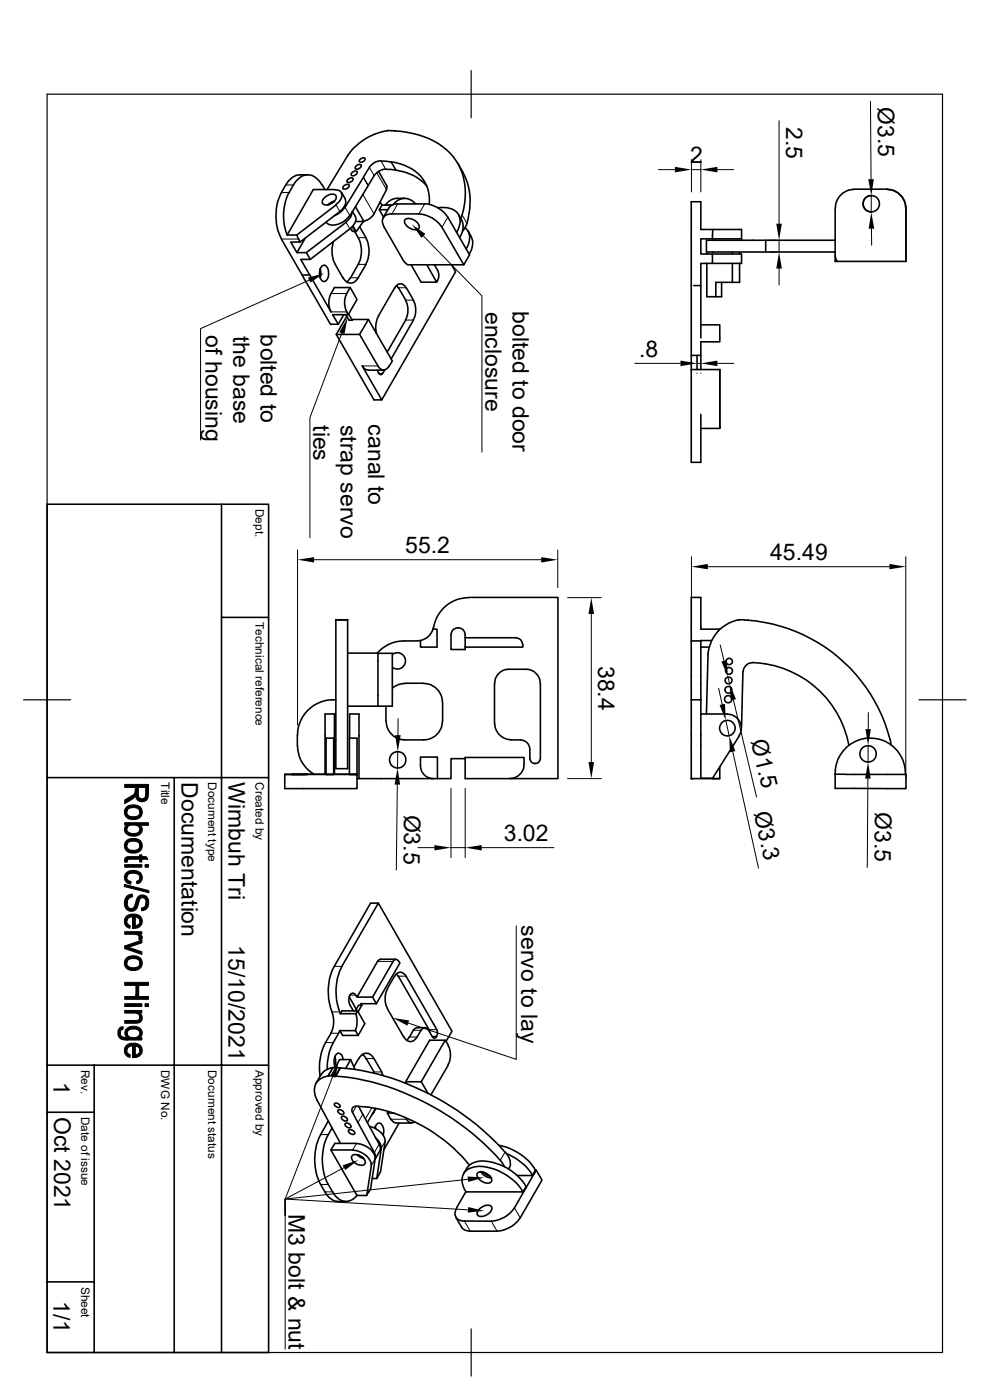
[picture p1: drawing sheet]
<svg xmlns="http://www.w3.org/2000/svg" width="210mm" height="297mm" viewBox="0 0 210 297" stroke-linecap="round" stroke-linejoin="round" font-family="sans-serif">
<g fill="none" stroke="#000" stroke-width=".34">
<path d="M60.6 39.2l-.9 1.7M62.2 39.3a3.4 3.4 0 0 1 4.1-2l1.3 .9 .7 1.1M62.2 39.2l-.9 1.7M65.3 37.1a4.6 4.6 0 0 0-3.3 .5l-.7 .8-.7 .9M68.4 39.2l.5 1M72.9 39.5l.6-.4 .5 .1a.78 .78 0 0 1-.3 .8 .78 .78 0 0 1-.8 .1l-.2-.3zM73.7 38.1l.7-.4 .4 .1a.71 .71 0 0 1-.1 .7 .71 .71 0 0 1-.8 .2h-.2a.34 .34 0 0 1 0-.6zM73.8 32.9h.1M73.8 32.9l-4.4 7.3M74.6 36.7l.7-.4h.3a.71 .71 0 0 1-.1 .8 .71 .71 0 0 1-.7 .2h-.2a.34 .34 0 0 1 0-.6zM75.5 35.3l.6-.4h.4a.71 .71 0 0 1-.1 .8 .71 .71 0 0 1-.8 .2h-.1a.34 .34 0 0 1 0-.6zM76.4 33.8l.6-.3 .4 .1a.73 .73 0 0 1-.4 .7 .73 .73 0 0 1-.8-.1z"/>
<path d="M78.4 35.5l-5.2 8.5M80.3 36.4l1.7 3M80.8 34.2l2.2 .2M80.8 34.1a3.1 3.1 0 0 0-2.4 1.4M82 39.4v.8M82.3 27.7a12.5 12.5 0 0 0-8.5 5.2M82.3 27.7h1.4M83.7 27.7v.1a16.7 16.7 0 0 1 12.4 5.4 13.5 13.5 0 0 1 1.6 13.1M83.7 27.7v.1M84 36.1a9.9 9.9 0 0 1 6.6 3.4M84 36.1a4.6 4.6 0 0 0-3.9 .4l-.7 .8-5.1 8.5M84 36.1l-1-1.8a8.7 8.7 0 0 1 7.9 6.6l.2 2.4"/>
<path d="M97.2 34.7a14.1 14.1 0 0 1 1.5 13.5l-.5 .8M59.7 50.7l10.4 18.1h1.7M59.7 40.8a10.9 10.9 0 0 0 0 9.9M61.3 40.8a10.9 10.9 0 0 0-.4 9M63 49.9l.4 .9M63.3 50.7l.4 .7h-2l1.3 2.2h2l.8 1.4h-2l1.9 3.3M64.5 58.3h1.2M64.8 50.5l-1.8 3.1M65.7 58.3l4.5 7.9a4.3 4.3 0 0 1 0-3.9l.8-1.3h3.3M67.9 57l.2 .7-.2 1.3M68.3 56.4a.75 .75 0 0 1 1.2 .5 2.03 2.03 0 0 1-.8 2.8 2.04 2.04 0 0 1-.5-3.1zM68.7 42.1a2.1 2.1 0 0 1 2.4-.7l.2 .1a1.88 1.88 0 0 1-1.9 2 .78 .78 0 0 1-1-.3 .78 .78 0 0 1 .3-1.1z"/>
<path d="M69.2 47.1v.1M70.7 51.2a6.2 6.2 0 0 0 .4 4.8M70.8 42.8l-1 .6M71 42.7l-.8 .3-.7 .5M71.1 40.3a1.26 1.26 0 0 1 1.3 .6 1.26 1.26 0 0 1-.2 1.5l-1 1M71.1 40.2h-4.6l-5.6 9.7M71.1 56.1l1.6 2.8M71.3 43.5l-8.4 6.4h-2M72.5 40.9l.8 1.3M72.8 58.9a1.68 1.68 0 0 0 1.6 1.2 1.68 1.68 0 0 0 1.6-1.2M73.2 44l-1 1-1.3 .8M73.2 42.3a2.3 2.3 0 0 1-1.1 2.6l-8.4 6.5"/>
<path d="M73.4 47.2l-8.4 6.4M74.2 45.7a4.1 4.1 0 0 1-4.6 1.8l-.4-.3M74.2 48.6l-8.4 6.4M74.3 58.9l-.8 .9M74.3 48.5l.4 .5 .6 .1M74.7 45a2.63 2.63 0 0 1-1.3 2.1M74.8 44.9a2.16 2.16 0 0 1 .7 1.9l-.4 .7-.9 1M74.9 48l.7 1.1h-.3M75.3 49.1a6.6 6.6 0 0 1 1.3 5.2l-.2 .9-.4 .8M75.4 43.9l1.8 3.1h-1.8M76 56.1l-1.6 2.8M76.3 48.1l1.3 2.3"/>
<path d="M77.1 47l-1.5 2.1M77.6 50.5a6.1 6.1 0 0 1 0 5.5M77.6 56.1l-1.6 2.8M80.5 44.5h1.8M80.6 42.9l.1 .2M80.8 43.1l.3 .4M81.7 43.5h-.1M82 40.2l-2.7 5.2a3.6 3.6 0 0 1-2.1 1.5M82.5 44.1l-1.2 2.1M82.5 44.1l.4-.5 1-.3h6.2a6.2 6.2 0 0 1 4.9 2.8l4.6 8-1.2 2.1-4.6-8a6.2 6.2 0 0 0-4.9-2.8M83.1 43.5h-2.1l-.5 1 .9 1.6M85.6 55.3l.9 .9h11.9"/>
<path d="M85.9 42.1a3.9 3.9 0 0 0-4.2 1.4M85.9 46.7a2.06 2.06 0 0 1 3 1 .72 .72 0 0 1-.1 .9 .72 .72 0 0 1-.9 .1 2.05 2.05 0 0 1-2-2zM87.2 56.2l2.1 3.7h3.3M88.2 43.3a2.92 2.92 0 0 0-4.8 .1M88.9 45.4h-5.8a1.72 1.72 0 0 0-1.8 .8 1.72 1.72 0 0 0 .2 2l4.1 7M90.6 56.2l2 3.7a2.31 2.31 0 0 0 .2-2.5l-.6-1.2M92.8 44.1a4.2 4.2 0 0 1 4.5 1.6l.2 .4a4.1 4.1 0 0 1-.6 3.2M95.8 56.2l.8 1.5-15.6 27.1-4.2-7.2M97.3 45.6l.7 1.1M97.9 46.7a3.9 3.9 0 0 1-.4 3.8M98.7 48.3a3.3 3.3 0 0 1 .2 4.5M99.3 49l.6 1.2"/>
<path d="M99.9 50.2a3.9 3.9 0 0 1-.4 3.8M149.9 55.9v7h1.9v-3h3.6v-4M149.9 53.5v.4M151.1 50.7h6.2v-2h-8.6v-5.9h-2.1v32.6h2.1M151.1 53.9h6.2v2h-6.2M151.2 48.7l-.1 2h-2.4v3.2h2.4v2h-2.4v4.7h-1.5M153.1 59.9v3h-1.3M155.4 53.5v.4M156.9 55.9v4h-1.5M156.9 53.5v.4M162.4 51h-12.5v2.5h27.3M177.2 54.4v1.1h.4"/>
<path d="M177.2 51h-14.8v2.5M181.2 40.2a4 4 0 0 0-4 4v9.9l.1 .7 .3 .7M181.2 40.1h7M184.8 41.5a1.74 1.74 0 0 0-1.7 1.7 1.74 1.74 0 0 0 1.7 1.8M188.2 40.2a4 4 0 0 1 4 4M192.2 44.2v11.3h-14.6M72.9 66.8l-1.1 2-1.2-2h3.3a4.4 4.4 0 0 1-.3-4.5l.7-1.3 1.4 2.5-1.8 3.3M73.4 66.8l.6 1.1h.7M73.6 67.1l-2.3 3.9 8 13.8h1.7M74 66.6l.7 1.3 .1-.1h3.3l-1.8 3.2h-5M76.3 71l3.9 6.6M76.9 77.6l.5 .7 .7 .2"/>
<path d="M78.1 78.5h3.3M78.1 67.8l5.1 8.8-.6 1M80.1 78.5l.2 .5M80.2 77.6a1.23 1.23 0 0 0 1.2 .9 1.23 1.23 0 0 0 1.1-.9M80.3 79.1v.1M80.3 67.1a5.2 5.2 0 0 0-.5 3.6M80.4 79.2l.4 .3 .4-.3M81.6 78.5l-.4 .7M83.7 61l-3.4 6.1M83.8 61.1a1.23 1.23 0 0 1 1.2-.9 1.23 1.23 0 0 1 1.1 .9M84.1 60.5l.4 .6M84.5 61l1.6 2.7"/>
<path d="M86 63.7a4.5 4.5 0 0 1 0 4.2M86.1 67.9l-4 6.8M86.2 61l1.5 2.7M87.7 63.7a4.5 4.5 0 0 1 0 4.2M87.7 67.9l-4.7 8.3M146.6 76.9v1.5M146.6 75.4v1.5M146.6 78.4v19.7h2.1v-10.2M146.6 76.9h.1M146.6 78.4h6.1M147.9 75.4v3M148.7 60.6v11.1"/>
<path d="M148.7 68.9h4v3.6h-4v5.9M152.7 78.4v12.5h-4M152.7 78.4v12.2M10 107h47v179.9h-47zM47 107v179.9M47 131h10M71.2 131.5h2.5zM71.2 131.5h2.5v31.6h-2.5zM73.7 138.6h6.5v11.2M80.2 138.6h3zM83.2 138.6v11.2h-9.5M83.3 138.8a1.73 1.73 0 0 1 2.3 .2 1.73 1.73 0 0 1 0 2.4 1.73 1.73 0 0 1-2.3 .2"/>
<path d="M88.5 136a11.9 11.9 0 0 0-5.9 .7 7.5 7.5 0 0 0-2.6 1.9M91.9 133.5h.8v3.8h-3.5v-1.4M91.9 133a3.5 3.5 0 0 1-3.4 2.9M96.1 133.6a1.53 1.53 0 0 1 1.6-.3 1.53 1.53 0 0 1 1 1.4v3.1h-3v-3.1zM98.7 135.3h10.7a1.6 1.6 0 0 1 1.5 2h-12.2M99.4 126.7h19v38.5h-19.7v-4.5h12.5a4.6 4.6 0 0 1-.6 3.2l-.7 .7a2.66 2.66 0 0 1-1.7 .5M99.4 126.8a7.6 7.6 0 0 0-7.4 6.3M146.6 136v12.5M146.6 136h2.1M148.7 137.3h1.8M148.7 136v12.5M150.2 138.8h.1"/>
<path d="M150.2 138.8l-.3 12.7M151 135.9l-2.3 .1M152.7 133.5h-4v-6.8h-2.1v9.3M157.9 131.5a7.8 7.8 0 0 0-7.7 7.3M157.9 131.5a33.7 33.7 0 0 1 31.1 26.2v.3M158.6 131.5h.1M63.1 156v2.2M63.1 158.2a6.9 6.9 0 0 0 3.5 6.1M69.2 156.6h1.6v7.7h-1.6zM71.2 148.5a7.6 7.6 0 0 0-8.1 7.5M74.1 156.6v7.7M74.1 156.6h1.6v7.7"/>
<path d="M74.2 156.6v-5.1h2v13.7M81.9 149.8v3.2M85.9 145l-1.4 .2-1.2 .8M85.9 144.9h4M89.9 145a4 4 0 0 1 4 4v4a4.1 4.1 0 0 1-4 4h-4a4 4 0 0 1-4-4M104.9 144.9v8.6M104.9 153.5a3.5 3.5 0 0 0 3.5 3.4M108.4 157h2a2.02 2.02 0 0 1 2 2v2M114.6 144.9a3 3 0 0 0-3-2.9h-3.7a3 3 0 0 0-3 2.9M114.6 144.9v16.1M146.6 148.5v16.7h6.1M146.6 148.5h2.1"/>
<path d="M148.7 151.5h5.6M148.7 148.5v16.6h2.5l5.6-9M154.3 151.5a2.96 2.96 0 0 1 2.5 4.5M157.6 142.5l-.3 11.8M159.7 140.5a21.6 21.6 0 0 1 20.4 17.6M159.7 140.6a2.02 2.02 0 0 0-2.1 1.9M10 165h47M37 165v121.9M61.8 164.3h3.4zM64.4 164.3h4.8M69 164.3v-12.8h2v12.8M69.2 164.3h1.6"/>
<path d="M70.8 164.3h3.3M74.1 164.3h1.6h-15.3v3M74.1 164.3h1.6v3h-15.2M75.7 165.2h17.1M91.9 165.2a2.75 2.75 0 0 1-2.7-2.8v-1.8h3.6v4.6M98.7 161h-3v4.2h-2.9M112.4 161a1.08 1.08 0 0 0 1.1 1 1.08 1.08 0 0 0 1.1-1M152.7 162.6v2.6l-1.5-.1M177.2 164.3h15v3h-15zM177.2 164.3a7.5 7.5 0 0 1 7.4-7.7 7.5 7.5 0 0 1 7.5 7.7M80.3 191.6h-1.7l-7.7 13.4a11.7 11.7 0 0 0-.5 9.7M70.2 219.2l-1.2 2"/>
<path d="M70.4 214.7a5.4 5.4 0 0 1-.2 4.5M71.8 219.2l-1.1 2M72.1 218.7l-.3 .5M72.1 218.7h3.3l.6 1M72.5 205l7.8-13.4 15.6 27.2-1.3 2.1M72.6 205a12.3 12.3 0 0 0-.4 10.1M74.1 211.5l1.5 2.7M74.3 211.1a.63 .63 0 0 1 .5-.4 .63 .63 0 0 1 .6 .4M74.3 211.1h.1M74.3 211.1a2.33 2.33 0 0 0 0 2.1l.7 1.3M75.5 215.1a5.6 5.6 0 0 1-.1 3.6M75.7 211.5h3.3l.8 1.4h-3.3l.3 .4"/>
<path d="M75.9 214.5h-3.4l-.3 .6h3.3l.4-.6 1.5 2.7-1.4 2.5h-3.3l-.6-1M76.8 213.3l-.9 1.4M76.8 213.3h-.7l-.7 1.2M80.7 203.5l-.6 .5-4.4 7.5-.2-.4M80.7 203.5h3.3M82.2 214l3.4 6M82.2 209.8a4.5 4.5 0 0 0 0 4.2M83.7 207.1l-1.5 2.6M83.7 207.1a1.23 1.23 0 0 1 1.2-.9 1.23 1.23 0 0 1 1.2 .9M84.1 206.6l.4 .5M84.5 207.1l6.6 11.5 .1 .4M84.6 204a.63 .63 0 0 0-.6-.5 .63 .63 0 0 0-.6 .5l-4.4 7.5"/>
<path d="M84.6 204l.2 .3-5 8.6M86.1 207.1l6.5 11.3 .2 .5-.2 .9M86.8 220l-.6 .7M87.7 218.6l-.8 1.4M89.3 218.6a5 5 0 0 1-1.6 2.2 1.45 1.45 0 0 1-2-.8M89.3 218.6a.84 .84 0 0 1 .8-.6 .84 .84 0 0 1 .8 .6M90.1 218l-1.8 .1-.6 .5M90.9 218.6l.8 1.4M91.8 220l.4 .3 .3-.3M92.7 219.8l-.1 .2M10 236h10M10 226h47"/>
<path d="M20 226v60.9M67.3 233.4h.1M67.3 233.4l4.9 9.2M69 221.2a11.7 11.7 0 0 0-1.1 7.1M69.6 237.8a17.5 17.5 0 0 0-2.4 4.9 11.7 11.7 0 0 0 3 11.6l.8 .5 .8 .1M69.7 228.3a3.1 3.1 0 0 0-2.7 4.6l.3 .5M69.7 228.2l1.5 .1M70.4 239.3a11.9 11.9 0 0 0 1.3 15 2.66 2.66 0 0 0 4-.7M70.6 226.5l-1 .3a3 3 0 0 0-1.5 1.2l-1 1.8M70.6 226.5h1.6M70.6 226.5l-1 1.7M70.7 221.2a11.1 11.1 0 0 0-1.3 5.7"/>
<path d="M71 234.1a.8 .8 0 0 1 1.1 .7 .8 .8 0 0 1-1.1-.7zM71 224.2l.2 .6-.2 1.4M71.1 226.5l1-1.7h2.3l.9 2.1M71.2 228.3h.1M71.2 228.3a53.4 53.4 0 0 1 29 12.1l3.7 3.4 2.2 2.3M71.7 235.6a.82 .82 0 0 1 1.2 .7 .82 .82 0 0 1-1.2-.7zM72.2 226.5l-1 1.8M72.2 226.6a53.4 53.4 0 0 1 29 12.1l4.8 4.5a7 7 0 0 1 2.2 3 2.03 2.03 0 0 1-.3 1.8M72.6 236.9a.91 .91 0 0 1 1.1 .8 .82 .82 0 0 1-1.3-.7zM72.8 224.8a.97 .97 0 0 0-.3-1.1 .97 .97 0 0 0-1.1-.1 2.53 2.53 0 0 0-.2 2.8M73.3 238.3a.91 .91 0 0 1 1.2 .8 .82 .82 0 0 1-1.3-.7zM73.9 239.8a.93 .93 0 0 1 1.4 .7 .93 .93 0 0 1-1.4-.7z"/>
<path d="M74.4 224.8l-1 1.8M76 234.7l4.4 8M76.1 224.6l-1 1.7M76.1 224.6a1.68 1.68 0 0 1 1.6-1.2 1.68 1.68 0 0 1 1.6 1.2l1.7 2.8M76.9 223.7l.6 .6 1.8 3.1M78.4 239a3.9 3.9 0 0 1 3.3 3.1M79.3 227.5l.1 .2M79.3 235.9l-.4 .6M79.5 239.3l.1-.3a.79 .79 0 0 1 .8-.7 .79 .79 0 0 1 .8 .6l.2 .7-.1 1.2M79.6 239l.1 .4M79.7 235.1l-1.8 3.1M79.8 235.2l-.5 .7"/>
<path d="M80.9 227.5l.4 .7M82.2 236.1h1.4M82.4 235.8l-.2 .3 .7 1.3M82.9 237.4l.7 .7 .4 .1 3.3 .1M84.7 238.3l-3.3 5.6M86 237.1l.2 .3M86.1 229.5h3.3l1.4 2.4M86.2 237.4a1.09 1.09 0 0 0 1.8 .6M94.4 220.7h-3.3l-5 8.8v.3M95 221.7a4.5 4.5 0 0 1 0 4.2M95.1 221.7l-.7-1-5 8.8M95.1 226l-3.7 6.2"/>
<path d="M70.2 244h4.6M71.8 254.9h1.6M74.6 245.3a1.85 1.85 0 0 1 2.6 .6 .76 .76 0 0 1 .2 1 .76 .76 0 0 1-.9 .3 1.87 1.87 0 0 1-1.9-1.9zM74.8 244a4.3 4.3 0 0 1 3.9 2.9v.3M75.6 242.6a4.3 4.3 0 0 1 4 2.9l-1 6.8-.3 .6M75.6 242.6h-4.6l-.8 1.4 5.5 9.6h2.1l1-6.4M75.8 244.9l.6 .6 .8 .3M76.1 245l.9 .5M78.2 252.8l-.4 .8M79.5 245.9l.2-.4-.2-.7-4.7-8.7a.86 .86 0 0 1 0-1 .86 .86 0 0 1 .9-.4 34.1 34.1 0 0 1 23.8 12.4M79.7 241.4a2.75 2.75 0 0 1 1.2 2.1l-1 6.5M80.4 242.8l.2 .5v.7l-1 1.9"/>
<path d="M81.7 242.1l-1 6.5-.8 1.4h-.9M96.7 258.2l1.4 2.4 .8 .5 .8 .1M96.9 256.2a1.72 1.72 0 0 0-.2 2 1.72 1.72 0 0 0 1.9 .8M98.3 249a4.3 4.3 0 0 1 5.3-2.6 11.5 11.5 0 0 1 8 5.3M98.5 259l5.7 .1M98.8 252.9a3.3 3.3 0 0 1 .2-4.6 5.6 5.6 0 0 1 5-.5 11.6 11.6 0 0 1 6.9 5.1M101.4 248.8a2.24 2.24 0 0 1 2.9 1.7 1.31 1.31 0 0 1-2 .2 1.28 1.28 0 0 1-.9-1.9zM101.7 256.5a1.96 1.96 0 0 1 2.6-.5 2.09 2.09 0 0 1-2.4 2.1 .82 .82 0 0 1-.7-.7 .82 .82 0 0 1 .5-.9zM101.9 248.5a2.73 2.73 0 0 0 2.4 1.4M102.4 248.6l.7 .6 1 .4M105.8 243a11.6 11.6 0 0 1 7.8 5.2l-.6 1.2a11.6 11.6 0 0 0-5.6-4.7M106.1 246.2l.9 1.3"/>
<path d="M109.7 249.4h3.3l.7-1.2-4.6 8a6.2 6.2 0 0 1-4.8 2.8M111.6 251.8l-.6 1.1h-12.2l-1.9 3.3M113.7 248.2l1.3 2.2-4.6 8a6.2 6.2 0 0 1-4.9 2.8M10 271.9h10M99.7 261.2h5.8"/>
<circle cx="184.8" cy="43.2" r="1.74"/>
<circle cx="154.3" cy="154.5" r="1.64"/>
<circle cx="154.5" cy="148.3" r=".77"/>
<circle cx="154.5" cy="146.3" r=".73"/>
<circle cx="154.6" cy="144.3" r=".73"/>
<circle cx="154.6" cy="142.3" r=".73"/>
<circle cx="154.7" cy="140.3" r=".68"/>
<circle cx="184.1" cy="159.9" r="1.74"/>
<circle cx="84.4" cy="161.2" r="1.74"/>
</g>
<g fill="#000">
<circle cx="77.1" cy="37.6" r=".17"/>
<circle cx="78.1" cy="39.4" r=".17"/>
<circle cx="157.6" cy="145.5" r=".17"/>
<circle cx="76" cy="238.2" r=".17"/>
<circle cx="77" cy="236.4" r=".17"/>
</g>
<g fill="none" stroke="#000" stroke-width=".21">
<path d="M60.6 39.2h1.6M77.1 37.6l1 1.8-1-1.8M78.4 35.5l1 1.8M79.9 36.7l2.1 3.5M80.8 34.1l1 1.8M139.7 36h3.5M146.7 33.9v6.8M146.7 36h2M148.7 33.9v6.8M152.2 36h3.5M165.3 25.6v21.9M184.7 21.5l.1 16.5"/>
<path d="M59.7 40.9h1.6M59.7 50.7h3.6M64.1 58.3h.4M65.6 59.4l-23.1 10.3v23.6M71.3 43.5l.8 1.4M73.2 44l1.1 1.8M73.4 47.2l.8 1.4M74.4 58.9h1.6M74.7 48.2l.6 .9M76 50.4h1.6M76 56.1h1.6M77 41.2l2.3 4.2"/>
<path d="M81.7 43.5h1.5M84.4 43.3l-1.3 2.1M89.8 50.1l12.4 12.7v33.1M90.1 43.3l-1.2 2.1M95 46.1l-1.2 2.1M98 45.6l1.1 1.8M163.2 51h1.6M163.2 53.5h1.6M165.3 51v2.5M165.3 57v3.5M184.8 41.5v3.5M184.9 48.5v3.5"/>
<path d="M70.2 66.2h3.3M70.2 62.3h3.3M72.5 70.7l-6.8 17.9v25.5M76.8 77.6h3.4M80.3 79.2h.9M84.5 61h1.7M86.1 63.7h1.6M86.1 67.9h1.6M134.7 77.1h9.7M147.9 79.1v.1M147.9 77.1h.8M148.7 79.1v.1"/>
<path d="M152.2 77.1h3.5M63.1 116.7v37.1M66.6 118.7h48.2M118.3 116.7v8M146.7 118.1v28.2M192.2 118.1v47.1M120.4 126.8h7.2M125.4 130.3v31.4M150.2 120.2h38.5M152.8 136.8l.8 3.4M84.4 159.5l-.1 3.4M84.5 152.4l-.1 3.6"/>
<path d="M152.4 146l.8 3.4M154 152.9l.7 3.2M154.4 143.6l.4 1.5M155.4 159.5l5.5 24.7M155.6 148.5l4.9 20.6M184.1 158.2v3.5M184.2 151.2v3.5M84.3 166.5l-.2 18.1M88.6 179.8h3.6M95.7 167.3v14.6M95.7 179.8h3M98.7 167.3v14.6"/>
<path d="M102.2 179.8h15.3M120.4 165.2h7.2M184.1 165.2l-.1 18.8M109.5 196.4v28.3l-22.9-7.7M70.2 219.2h1.6M70.4 214.7h1.7M70.9 205h1.6M74.3 211.1h1.2M80.1 204h3.3M84.5 207.1h1.6M87.7 218.6h1.6M91 218.4h1.7"/>
<path d="M91.7 219.8h1M69 221.2h1.7M70.6 228.4l-10.1 26v3.5M70.7 226.5l-1 1.7M71.6 226.5l-1 1.8M75.6 234.7l-.8 1.4M77 236.4l-1.1 1.8zM77.7 224.6h1.6M78.9 235l-1.4 2.4M79.2 235.9h.1M79.3 227.4h1.7M82.9 237.4h3.3"/>
<path d="M86.9 220h1.6M91.7 220h.9M68 240.7h1.6M68 251.3h1.6M68.9 252.9h1.7M72.9 247.7l-12.4 6.7v31.9M75.6 242.6l-.8 1.4M79.6 245.8l-.8 1.4M80.4 242.7l-1 1.8M81.7 242.1l-.8 1.4M98.5 259l1.2 2.2M99.3 250.2l-38.8 4.2v3.5"/>
<path d="M99.3 256.7l-38.8-2.3v3.5M104.2 259.1l1.3 2.1M107.1 244.4l-1 1.8M109.1 256.2l1.3 2.2"/>
</g>
<path d="M10 20h189.9v266.9h-189.9zM99.9 15v10M5 148.5h10M194.9 148.5h10M99.9 281.9v10" fill="none" stroke="#000" stroke-width=".25"/>
<g fill="#000" stroke="#000" stroke-width=".21">
<path d="M26.9 175v.9z" fill-rule="evenodd"/>
<path d="M26.5 169.7l1-.6a1.43 1.43 0 0 0 1.2-1.4v1.1l-.5 .6-1.7 1.1z" fill-rule="evenodd"/>
<path d="M26.9 171.2a2.62 2.62 0 0 1 2.8 0v1.1a1.54 1.54 0 0 0-2.6-.6l-.2 .6z" fill-rule="evenodd"/>
<path d="M26.9 178.3a2.51 2.51 0 0 1 2.8 0v1.2a1.46 1.46 0 0 0-2.2-.9l-.4 .3-.2 .6z" fill-rule="evenodd"/>
<path d="M26.8 171.3l.1-.1v1.1a1.51 1.51 0 0 0 2.4 .8l.3-.5 .1-1.4a1.6 1.6 0 0 1 .3 1.9 1.6 1.6 0 0 1-1.8 .8 1.56 1.56 0 0 1-1.6-.9 1.56 1.56 0 0 1 .2-1.7z" fill-rule="evenodd"/>
<path d="M26.5 175.4l.3-.3 .1 .8a1.59 1.59 0 0 0 2.8 .2v-1a1.31 1.31 0 0 1 .3 1.6 1.31 1.31 0 0 1-1.5 .7 1.61 1.61 0 0 1-2-1.8z" fill-rule="evenodd"/>
<path d="M26.8 178.4l.1-.1v1.2a1.56 1.56 0 0 0 2.5 .5l.3-.5v-1.2a1.6 1.6 0 0 1 .2 2 1.6 1.6 0 0 1-1.9 .7 1.54 1.54 0 0 1-1.5-.9 1.54 1.54 0 0 1 .3-1.7z" fill-rule="evenodd"/>
<path d="M29.3 167v1.3a.85 .85 0 0 0 .7 1.2 .85 .85 0 0 0 .9-1v1.4l-.7 .2-.9-.2z" fill-rule="evenodd"/>
<path d="M26.5 166.4h5v2l-.2 1.1-.4 .3v-2.8h-1.6v2.8l-.5-.8-.1-2h-2.2z" fill-rule="evenodd"/>
<path d="M26.5 174.5h5v.6h-1.8v.8a1.48 1.48 0 0 0-2.1-.8l-.7 .5v-.6h-.4z" fill-rule="evenodd"/>
<path d="M26.4 187.6l5.2 1.3v.5l-5.2-1.3z" fill-rule="evenodd"/>
<path d="M26.6 181.9l.4-.1v1.1l-.5 .1-.1-.6z" fill-rule="evenodd"/>
<path d="M26.8 194.4h.1l.1 1.5 .6 .5v.5a1.51 1.51 0 0 1-.8-2.5z" fill-rule="evenodd"/>
<path d="M26.6 185.3l.3-.2 .1 1.5 .8 .4-.1 .6a1.44 1.44 0 0 1-1.1-2.3z" fill-rule="evenodd"/>
<path d="M27 190.1l1.1-.4 .1 .5a1.3 1.3 0 0 0-1.2 1.4z" fill-rule="evenodd"/>
<path d="M26.9 194.4a2.51 2.51 0 0 1 2.8 0v1.1l-.2-.5-.3-.4-.6-.1v2.4l-.2 .1h-.3v-2.5l-.8 .2-.3 .4-.1 .4z" fill-rule="evenodd"/>
<path d="M29.7 186.2v1l-.7 .3v-.5l.1-.1a.74 .74 0 0 0 .6-.7z" fill-rule="evenodd"/>
<path d="M26.5 197.7h3.6v.5h-.6v.6a.98 .98 0 0 0-1.1-.6h-1.9z" fill-rule="evenodd"/>
<path d="M26.5 183.4h3.6v.6h-3.6z" fill-rule="evenodd"/>
<path d="M26.9 185.1a2.37 2.37 0 0 1 3.1 .4 1.48 1.48 0 0 1-.3 1.7v-1a1.47 1.47 0 0 0-2.1-.9l-.5 .4-.2 .5z" fill-rule="evenodd"/>
<path d="M28.6 194.5v1.9l.7-.2 .3-.3 .1-1.5a1.47 1.47 0 0 1 .4 1.6 1.47 1.47 0 0 1-1.5 .9z" fill-rule="evenodd"/>
<path d="M29.5 198.2l.3 .1a.67 .67 0 0 1 .2 1.1l-.6-.1z" fill-rule="evenodd"/>
<path d="M31 191.5v1.4l-.9 .3-.1-.6 .8-.4z" fill-rule="evenodd"/>
<path d="M27 181.8l2.6-.1v-.3h.5v.3h.9l.4 .6h-1.3v.6h-.5v-.6h-2.4l-.2 .3z" fill-rule="evenodd"/>
<path d="M30.8 183.4h.7v.6h-.7z" fill-rule="evenodd"/>
<path d="M27 190.1v1.5a.87 .87 0 0 0 .7 1.1 .87 .87 0 0 0 1-.8 1.93 1.93 0 0 1 1.5-2 1.69 1.69 0 0 1 1 2.7l-.2 .3v-1.4a.79 .79 0 0 0-.7-1 .79 .79 0 0 0-.8 .9 1.75 1.75 0 0 1-1.9 1.9 1.87 1.87 0 0 1-.8-3z" fill-rule="evenodd"/>
<path d="M25.6 217.9l.6-.1-.1 .6a.61 .61 0 0 0-.6 .8z" fill-rule="evenodd"/>
<path d="M29.6 214.9v.9z" fill-rule="evenodd"/>
<path d="M26.9 203.2a2.51 2.51 0 0 1 2.8 0v1.1a1.3 1.3 0 0 0-1.9-.9l-.7 .3-.2 .6z" fill-rule="evenodd"/>
<path d="M26.5 200.7l3.6 1.2v.6l-3.6-1.2z" fill-rule="evenodd"/>
<path d="M26.5 200.7l3.6-1.3v.6l-2.8 1z" fill-rule="evenodd"/>
<path d="M26.5 214.4h3.6v.5h-.5v.5l-.5-.4-.4-.1h-2.2z" fill-rule="evenodd"/>
<path d="M26.5 212.9h3.6v.6h-3.6z" fill-rule="evenodd"/>
<path d="M26.9 203.2v1.1a1.56 1.56 0 0 0 2.5 .6l.3-.5v-1.2a1.58 1.58 0 0 1 .3 1.9 1.58 1.58 0 0 1-1.8 .8 1.55 1.55 0 0 1-1.7-.9 1.55 1.55 0 0 1 .4-1.8z" fill-rule="evenodd"/>
<path d="M26.5 216.5h2.6a.6 .6 0 0 0 .5-.7l.1-.8a1.18 1.18 0 0 1 .4 1.4 1.18 1.18 0 0 1-1.4 .7h-2.2z" fill-rule="evenodd"/>
<path d="M26.8 218.3a2.1 2.1 0 0 1 3.3 .5v.7l-.4 .6v-.9a1.5 1.5 0 0 0-2.5-.5l-.2 .5v1.4v-.5a1.16 1.16 0 0 1-.2-1.8z" fill-rule="evenodd"/>
<path d="M26.5 211.4h2.3l.6-2.4v2.4h2.1v.6h-5z" fill-rule="evenodd"/>
<path d="M26.5 208.4h5v.6h-2.1l-.6 2.4v-2.4h-2.3z" fill-rule="evenodd"/>
<path d="M30.8 212.9h.7v.6h-.7z" fill-rule="evenodd"/>
<path d="M25.3 218.2l.2-.2v1.2a1.08 1.08 0 0 0 1.5 .9v.5a1.58 1.58 0 0 1-1.8-.6 1.58 1.58 0 0 1 .1-1.8z" fill-rule="evenodd"/>
<path d="M26.8 221.7l.1 1.4 .2 .4 .5 .3v.6a1.57 1.57 0 0 1-.8-2.7z" fill-rule="evenodd"/>
<path d="M29.7 219.2v.9z" fill-rule="evenodd"/>
<path d="M26.9 221.7a2.51 2.51 0 0 1 2.8 0v1.1l-.4-.7-.7-.2v2.5h-.5v-2.5l-.8 .3-.4 .7z" fill-rule="evenodd"/>
<path d="M27 219.2a1.5 1.5 0 0 0 2.4 .6l.3-.5v.8h.4v.5h-3.1z" fill-rule="evenodd"/>
<path d="M28.6 221.9v1.9h.2l.5-.2 .3-.4 .1-1.5a1.5 1.5 0 0 1 .4 1.7 1.5 1.5 0 0 1-1.5 1z" fill-rule="evenodd"/>
</g>
<g fill="#000">
<path d="M143.2 35.4l3.5 .6-3.5 .6zM148.7 36l3.5-.6v1.2zM184.2 38h1.2l-.6 3.5zM65.3 58.9l3.4-.9-2.9 1.9zM87.4 47.6l2.9 2.1-.9 .8zM165.3 53.5l.6 3.5h-1.2zM164.7 47.5h1.2l-.6 3.5zM184.8 45l.7 3.5h-1.2zM73.7 67.4l-.6 3.5-1.1-.4zM144.4 76.5l3.5 .6-3.5 .6zM148.7 77.1l3.5-.6v1.2zM63.1 118.7l3.5-.5v1.1z"/>
<path d="M114.8 118.2l3.5 .5-3.5 .6zM146.7 120.2l3.5-.6v1.2zM188.7 119.6l3.5 .6-3.5 .6zM125.4 126.8l.6 3.5h-1.2zM83.8 156h1.2l-.6 3.5zM152.7 149.6l1.1-.3 .2 3.6zM153 140.3l1.2-.2 .2 3.5zM154.7 156.1l1.3 3.2-1.1 .3zM154.8 145.1l1.3 3.2-1.1 .3zM183.6 154.7h1.1l-.6 3.5zM84.3 162.9l.6 3.6h-1.2zM92.2 179.3l3.5 .5-3.5 .6z"/>
<path d="M98.7 179.8l3.5-.5v1.1zM124.8 161.7h1.2l-.6 3.5zM184.1 161.7l.6 3.5h-1.2zM83.3 215.9l3.5 .6-.4 1.1zM71.8 225.2l-.7 3.4-1-.4zM72.7 247.2l3.3-1.1-2.8 2.1zM99.2 249.6l3.5 .2-3.4 .9zM99.3 256.1l3.4 .8-3.5 .4z"/>
</g>
<g font-size="4.9">
<text x="186.2" y="22.7" transform="rotate(90 186.2 22.7)">Ø3.5</text>
<text x="166.7" y="26.9" transform="rotate(90 166.7 26.9)">2.5</text>
<text x="146.4" y="34.6">2</text>
<text x="108.8" y="66" transform="rotate(90 108.8 66)">bolted to door</text>
<text x="43.6" y="71.1" transform="rotate(90 43.6 71.1)">of housing</text>
<text x="49.5" y="71.2" transform="rotate(90 49.5 71.2)">the base</text>
<text x="55.3" y="70.9" transform="rotate(90 55.3 70.9)">bolted to</text>
<text x="103" y="66.1" transform="rotate(90 103 66.1)">enclosure</text>
<text x="135.6" y="75.6">.8</text>
<text x="66.5" y="90.2" transform="rotate(90 66.5 90.2)">ties</text>
<text x="72.3" y="90.1" transform="rotate(90 72.3 90.1)">strap servo</text>
<text x="78.1" y="90" transform="rotate(90 78.1 90)">canal to</text>
<text x="86" y="117.3">55.2</text>
<text x="163.4" y="118.7">45.49</text>
<text x="126.9" y="141.2" transform="rotate(90 126.9 141.2)">38.4</text>
<text x="159.3" y="157.2" transform="rotate(77 159.3 157.2)">Ø1.5</text>
<text x="38.5" y="165.9" transform="rotate(90 38.5 165.9)">Documentation</text>
<text x="48.5" y="165.9" transform="rotate(90 48.5 165.9)">Wimbuh Tri</text>
<text x="85.8" y="172.8" transform="rotate(91 85.8 172.8)">Ø3.5</text>
<text x="159.9" y="172.4" transform="rotate(77 159.9 172.4)">Ø3.3</text>
<text x="185.6" y="172.3" transform="rotate(90 185.6 172.3)">Ø3.5</text>
<text x="106.9" y="178.4">3.02</text>
<text x="110.5" y="196.3" transform="rotate(90 110.5 196.3)">servo to lay</text>
<text x="48.5" y="200.5" transform="rotate(90 48.5 200.5)">15/10/2021</text>
<text x="11.3" y="229.6" transform="rotate(90 11.3 229.6)">1</text>
<text x="11.5" y="236.9" transform="rotate(90 11.5 236.9)">Oct 2021</text>
<text x="61.2" y="257.5" transform="rotate(90 61.2 257.5)">M3 bolt &amp; nut</text>
<text x="11.3" y="276.1" transform="rotate(90 11.3 276.1)">1/1</text>
</g>
<g font-size="2.5">
<text x="54.2" y="108" transform="rotate(90 54.2 108)">Dept.</text>
<text x="54.2" y="132" transform="rotate(90 54.2 132)">Technical reference</text>
<text x="34.2" y="165.9" transform="rotate(90 34.2 165.9)">Title</text>
<text x="44.2" y="165.9" transform="rotate(90 44.2 165.9)">Document type</text>
<text x="54.2" y="165.9" transform="rotate(90 54.2 165.9)">Created by</text>
<text x="17.2" y="227" transform="rotate(90 17.2 227)">Rev.</text>
<text x="34.2" y="226.9" transform="rotate(90 34.2 226.9)">DWG No.</text>
<text x="44.2" y="226.9" transform="rotate(90 44.2 226.9)">Document status</text>
<text x="54.2" y="226.9" transform="rotate(90 54.2 226.9)">Approved by</text>
<text x="17.2" y="236.9" transform="rotate(90 17.2 236.9)">Date of issue</text>
<text x="17.2" y="273" transform="rotate(90 17.2 273)">Sheet</text>
</g>
</svg>
